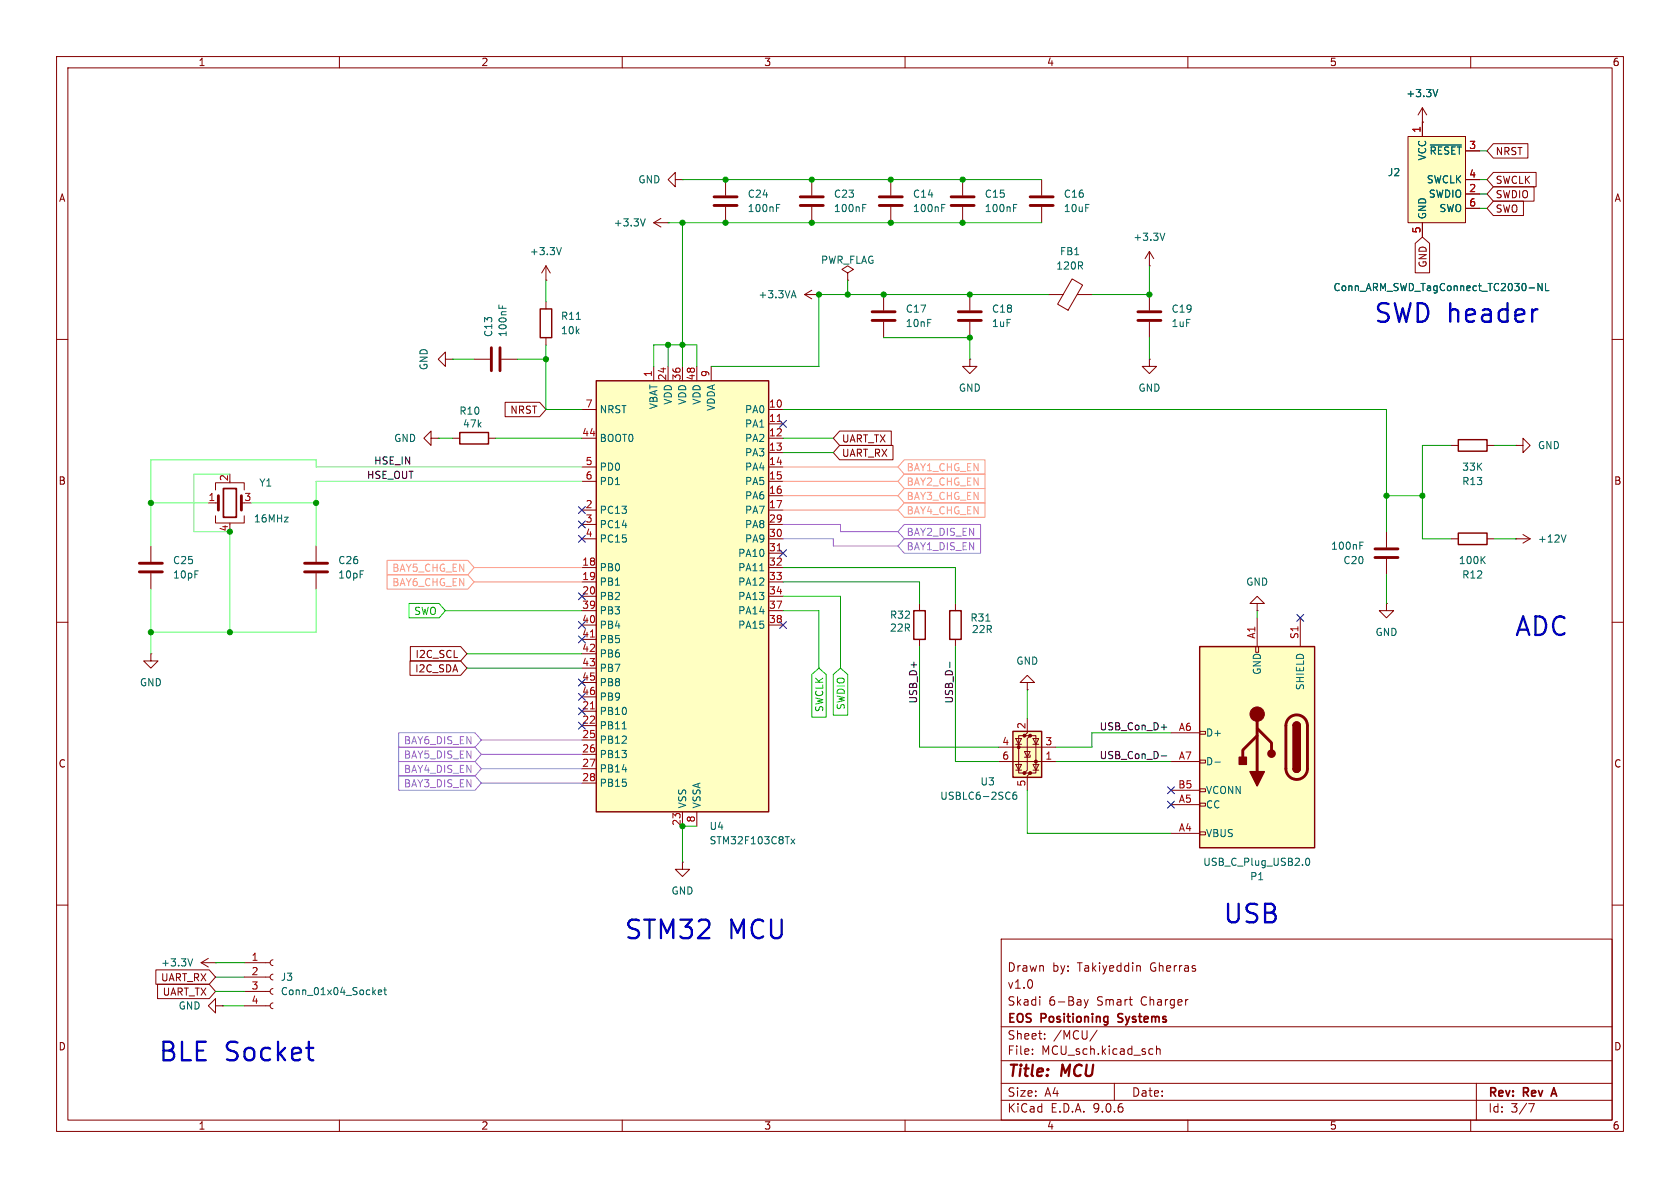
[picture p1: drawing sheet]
<svg xmlns="http://www.w3.org/2000/svg" width="297mm" height="210mm" viewBox="0 0 297 210" stroke-linecap="round" stroke-linejoin="round" font-family="sans-serif">
<g fill="none" stroke="#840000" stroke-width=".18">
<path d="M10 10h277v190h-277zM12 12h273v186h-273zM60 10v2M110 10v2M160 10v2M210 10v2M251.5 19.1l-.8 1.2M251.5 19.1l.7 1.2M251.5 19.1v2.5M260 10v2M251.5 21.6h.1M149.9 48.3l1-.7-1-.6-1.1 .6 1.1 .7v1.2"/>
<path d="M149.9 49.5h.1M171.4 52.1v2.8M171.4 56.9v2.8M10 60h2M285 60h2M26.7 96.5v2.8M55.9 96.5v2.8M256.5 95.3h1.3M262.9 95.3h1.3M268 95.3h.1M268 95.3h2.5M269.2 94.5l1.3 .8"/>
<path d="M270.5 95.3l-1.3 .7M10 110h2M26.7 101.3v2.8M55.9 101.3v2.8M245.1 106.7v1.3h1.3l-1.3 1.2-1.3-1.2h1.3M245.1 106.7h.1M285 110h2M120.6 152.4v1.3h1.3l-1.3 1.2-1.2-1.2h1.2M120.6 152.4h.1M10 160h2M177 166h108v32h-108zM183.8 176.2v.1"/>
<path d="M191.7 176.7l.3 1M192 177.7l-.1 .4-.2 .1M192.4 176.7l-.4 1M201.2 170.7h.2l.2 .2v.8M285 160h2M60 198v2M110 198v2M160 198v2M177 194.5h108M177 191.5h108M177 187.5h108M177 181.5h108"/>
<path d="M182.5 186.3v.1M182.5 185.5v.1M184.7 183.6v.1M184.7 182.8v.1M194 182.1l-1.3 2M197 191.5v3M203.7 185.4l.1 .1M203.8 186.3l-.1 .1M204.5 184.9v1.5M204.5 185.5l.2-.1 .3 .1 .1 .9M210 198v2M260 198v2"/>
<path d="M261 191.5v6.5M270.2 195.1h1l-.6 1.5"/>
</g>
<path d="M197.7 179.3v.5M197.6 180.6l.2 .1M274.3 193.4h.8M274.7 192.3l-.5 1.5" fill="none" stroke="#840000" stroke-width=".3"/>
<path d="M169.4 55.1h4.1M169.4 56.6h4.1M24.6 99.6h4.1M53.8 99.6h4.1M24.6 101.1h4.1M53.8 101.1h4.1" fill="none" stroke="#840000" stroke-width=".51"/>
<path d="M254.2 15.8l-.4 1.3M262 98.9l.6 .7M262.6 98.4l-.8 .7M276.9 94.6l-.5 1.2" fill="none" stroke="#006464" stroke-width=".18"/>
<path d="M257.8 94.2h5.1v2.1h-5.1z" fill="none" stroke="#840000" stroke-width=".25"/>
<path d="M105.4 67.3h30.5v76.2h-30.5z" fill="#ffffc2"/>
<path d="M105.4 67.3h30.5v76.2h-30.5zM257.8 77.7h5.1v2.1h-5.1z" fill="none" stroke="#840000" stroke-width=".25"/>
<g fill="none" stroke="#840000" stroke-width=".18">
<path d="M157.5 31.8v2.7M157.5 36.6v2.8M170.2 31.8v2.7M170.2 36.6v2.8M184.1 31.8v2.7M184.1 36.6v2.8M185.4 52.1h2.6M189.5 49.3l1.9 1.1-2.6 4.4-1.8-1zM190.4 52.1h2.6M203.2 47h.1M203.2 44.5l-.8 1.2M203.2 44.5l.8 1.2"/>
<path d="M203.2 44.5v2.5M102.9 72.4h2.5M102.9 77.5h2.5M115.6 64.8v2.5M118.1 64.8v2.5M120.6 64.8v2.5M123.2 64.8v2.5M125.7 64.8v2.5M135.9 72.4h2.5M135.9 77.5h2.5M135.9 74.9h2.5M256.5 78.7h1.3"/>
<path d="M262.9 78.7h1.3M268 78.7h1.2v-1.2l1.3 1.2-1.3 1.3v-1.3M268 78.7h.1M102.9 82.6h2.5M102.9 85.1h2.5M102.9 90.2h2.5M102.9 92.7h2.5M102.9 95.3h2.5M135.9 82.6h2.5M135.9 85.1h2.5M135.9 90.2h2.5M135.9 92.7h2.5"/>
<path d="M135.9 95.3h2.5M135.9 80h2.5M135.9 87.6h2.5M135.9 97.8h2.5M245.1 94v2.8M245.1 98.8v2.8M26.7 115.6v1.2h1.2l-1.2 1.3-1.3-1.3h1.3M26.7 115.6h.1M102.9 100.3h2.5M102.9 102.9h2.5M102.9 105.4h2.5M102.9 108h2.5"/>
<path d="M102.9 110.5h2.5M102.9 113h2.5M102.9 115.6h2.5M102.9 118.1h2.5M135.9 100.3h2.5M135.9 102.9h2.5M135.9 105.4h2.5M135.9 108h2.5M135.9 110.5h2.5M102.9 120.7h2.5M102.9 123.2h2.5M102.9 125.7h2.5"/>
<path d="M102.9 128.3h2.5M102.9 130.8h2.5M102.9 133.4h2.5M102.9 135.9h2.5M102.9 138.4h2.5M120.6 143.5v2.6M123.2 143.5v2.6M35.6 170.2l1.2 .7M35.6 170.2h2.5M36.8 169.4l-1.2 .8M38.1 170.2h.1M38.1 177.8v-1.3l-1.3 1.3 1.3 1.3v-1.3h1.3"/>
<path d="M39.4 177.8h.1"/>
</g>
<path d="M137.4 74.5h.7M137.4 97.4h.7M104.4 112.6h.7M104.4 125.3h.7" fill="none" stroke="#a90000" stroke-width=".18"/>
<path d="M166.5 36.7h.4M166.5 36.1h.6M179.2 36.7h.4M179.2 36.1h.6M205.9 41.2l-.4 1.3M240.4 96.4h.4M240.4 95.8h.6M134.3 100.9h.7M110 128.8h.7M139.8 148.3l.7 .9M140.5 148.3l-.7 .9M34.1 169.5l-.5 1.3" fill="none" stroke="#006464" stroke-width=".18"/>
<path d="M155.4 34.8h4.1M155.4 36.3h4.1M168.1 34.8h4.1M168.1 36.3h4.1M182.1 34.8h4.1M182.1 36.3h4.1M243.1 98.6h4M243.1 97h4" fill="none" stroke="#840000" stroke-width=".51"/>
<path d="M248.9 24.1h10.2v15.3h-10.2z" fill="#ffffc2"/>
<g fill="none" stroke="#840000" stroke-width=".18">
<path d="M119.4 31.8v-1.3l-1.3 1.3 1.3 1.2v-1.2h1.2M120.6 31.8h.1M143.5 31.8v2.7M143.5 36.6v2.8M248.9 24.1h10.2v15.3h-10.2zM251.5 21.6v2.5M251.5 39.4v2.5M259.1 26.7h2.5M259.1 31.8h2.5M259.1 34.3h2.5M259.1 36.8h2.5M142.2 52.1l1.3 .7"/>
<path d="M142.2 52.1h2.6M143.5 51.3l-1.3 .8M144.8 52.1h.1M156.2 52.1v2.8M156.2 56.9v2.8M203.2 52.1v2.8M203.2 56.9v2.8M171.4 63.5v1.3h1.3l-1.3 1.2-1.2-1.2h1.2M171.4 63.5h.1M203.2 63.5v1.3h1.3l-1.3 1.2-1.3-1.2h1.3M203.2 63.5h.1M36.8 88.9h1.8"/>
<path d="M38.1 86.6v-1.3h5.1v1.3M38.1 91.2v1.3h5.1v-1.3M40.6 92.5v.2M162.6 106.7v1.3M162.6 113v1.3M168.9 106.7v1.3M168.9 113v1.3M43.2 170.2h4.6M43.2 172.7h4.6M43.2 175.3h4.6M43.2 177.8h4.6M48.3 169.7l-.4 .1-.1 .4 .1 .3 .4 .2"/>
<path d="M48.3 172.2l-.4 .2-.1 .3 .1 .4 .4 .1M48.3 174.8l-.4 .1-.1 .4 .1 .3 .4 .2M48.3 177.3l-.4 .1-.1 .4 .1 .4 .4 .1"/>
</g>
<path d="M152.5 36.7h.4M152.5 36.1h.6M252.9 25.6h5.4M140 52.3h.6M140.3 51.4l.4 1.2M270.3 50.9h1M272.6 50.1v1.3l-.7-1.3v1.3M273.2 50.1v1.3h.6M174.3 109.8h.7M66.9 175.4l.6-.1-.1-.2-.3-.1-.2 .2v.6h.5M67.8 175h.5M68 174.6v1.1l.3 .1" fill="none" stroke="#006464" stroke-width=".18"/>
<path d="M141.5 34.8h4M141.5 36.3h4M154.2 55.1h4M154.2 56.6h4M201.2 55.1h4M201.2 56.6h4M38.6 87.6v2.6M42.7 87.6v2.6" fill="none" stroke="#840000" stroke-width=".51"/>
<path d="M39.5 86.4h2.3v5h-2.3z" fill="none" stroke="#840000" stroke-width=".3"/>
<path d="M161.5 108h2.1v5h-2.1zM167.9 108h2v5h-2z" fill="none" stroke="#840000" stroke-width=".25"/>
<path d="M212.1 114.3h20.3v35.6h-20.3z" fill="#ffffc2"/>
<g fill="none" stroke="#840000" stroke-width=".18">
<path d="M222 114.3h.5v1h-.5zM222.2 106.7h1.3l-1.3-1.3-1.2 1.3h1.2v1.3M222.2 108h.1M222.2 109.2v5.1M229.9 109.2v5.1M207 139.7h5.1M207 134.6h5.1M207 129.5h5.1M212.1 139.4h1v.6h-1zM212.1 134.4h1v.5h-1zM212.1 129.3h1v.5h-1zM207 147.3h5.1"/>
<path d="M207 142.2h5.1M212.1 147.1h1v.5h-1zM212.1 142h1v.5h-1z"/>
</g>
<path d="M212.1 114.3h20.3v35.6h-20.3zM228.6 135.9a.64 .64 0 0 0 .6 .6 .64 .64 0 0 0 .7-.6M228.6 128.3a.64 .64 0 0 1 .6-.7 .64 .64 0 0 1 .7 .7" fill="none" stroke="#840000" stroke-width=".25"/>
<path d="M222.2 130l-2.5 2.6v1.3M222.2 128.8l2.6 2.5v1.3M222.2 126.2v10.2M227.9 126.9a1.9 1.9 0 0 1 2.1-.4 1.9 1.9 0 0 1 1.1 1.8v7.6a1.91 1.91 0 0 1-1.9 1.9 1.91 1.91 0 0 1-1.9-1.9v-7.8l.2-.6z" fill="none" stroke="#840000" stroke-width=".51"/>
<g fill="#840000" stroke="#840000" stroke-width=".25">
<path d="M228.6 128.3h1.3v7.6h-1.3z"/>
<path d="M228.6 135.9h1.3a.64 .64 0 0 1-.7 .6 .64 .64 0 0 1-.6-.6z"/>
<path d="M228.8 127.8a.64 .64 0 0 1 .7-.1 .64 .64 0 0 1 .4 .6h-1.3z"/>
<path d="M221 136.4h2.5l-1.3 2.5z"/>
<path d="M219.1 133.9h1.2v1.2h-1.2z"/>
<circle cx="224.8" cy="133.2" r=".63"/>
</g>
<circle cx="222.2" cy="126.2" r="1.27" fill="#840000" stroke="#840000" stroke-width=".18"/>
<path d="M214.8 134.7h.9M231 151.8l.1-.1a.68 .68 0 0 1 .5 .6 .68 .68 0 0 1-.5 .7 .84 .84 0 0 1-.1-1.2z" fill="none" stroke="#006464" stroke-width=".18"/>
<path d="M179.1 129.3h5v8.1h-5z" fill="#ffffc2"/>
<g fill="#840000" stroke="#840000" stroke-width=".18">
<circle cx="183.1" cy="134.6" r=".25"/>
<circle cx="182.1" cy="136.7" r=".25"/>
<circle cx="182.1" cy="130" r=".25"/>
<circle cx="181.1" cy="136.7" r=".25"/>
<circle cx="181.1" cy="130" r=".25"/>
<circle cx="180.1" cy="132.1" r=".25"/>
</g>
<g fill="none" stroke="#840000" stroke-width=".18">
<path d="M115.6 39.4l1.2 .7M115.6 39.4h2.5M116.8 38.6l-1.2 .8M118.1 39.4h.1M128.3 31.8v2.7M128.3 36.6v2.8M251.5 21.6h.1M251.5 21.6v2.5M251.5 39.4v2.5M259.1 26.7h2.5M259.1 31.8h2.5M259.1 34.3h2.5"/>
<path d="M259.1 36.8h2.5M264 30.5h7.6v2.5h-7.6l-1.1-1.2zM264 33h7.2v2.6h-7.2l-1.1-1.3zM264 35.6h5.3v2.5h-5.3l-1.1-1.3zM264 25.4h6.1v2.5h-6.1l-1.1-1.2zM96.5 49.5h.1M96.5 47l-.7 1.3M96.5 47l.8 1.3M96.5 47v2.5M96.5 53.3v1.3M96.5 59.7v1.3M250.2 43l1.3-1.1 1.2 1.1v5.2h-2.5z"/>
<path d="M76.2 77.5v-1.3l-1.3 1.3 1.3 1.2v-1.2h1.3M77.5 77.5h.1M78.7 63.5v-1.3l-1.2 1.3 1.2 1.3v-1.3h1.3M80 63.5h.1M80 77.5h1.3M83.8 63.5h2.8M86.4 77.5h1.2M88.6 63.5h2.8M89.3 71.1h6.1l1.1 1.3-1.1 1.3h-6.1zM148.4 78.7h9.5v2.6h-9.5l-1.1-1.3zM148.4 76.2h9.2v2.5h-9.2l-1.1-1.2zM72.5 116.8h8.9l1.1 1.3-1.1 1.3h-8.9z"/>
<path d="M72.5 114.3h8.9l1.1 1.3-1.1 1.2h-8.9zM176.5 134.6h10.2M176.5 132.1h10.2M179.6 135.1h1l-.5 1zM179.6 130.6h1l-.5 1zM179.6 131.6h1M179.6 136.1h1M181.1 132.8h1l-.5 1.1zM181.1 130h-1v6.7h1M181.6 127v2.5l-.5 .5h1l-.5 .6v5.5l-.5 .6h1l-.5 .5v2.5M181.6 120.7h1.3l-1.3-1.3-1.3 1.3h1.3v1.2M181.6 121.9h.1"/>
<path d="M182.1 133.5v.4h-1M182.1 130h1v6.7h-1M182.6 135.1h1l-.5 1zM182.6 130.6h1l-.5 1zM182.6 131.6h1M182.6 136.1h1M27.6 171.4h9.4l1.1 1.3-1.1 1.3h-9.4zM27.9 174h9.1l1.1 1.3-1.1 1.2h-9.1z"/>
</g>
<path d="M95.5 54.6h2v5.1h-2zM81.3 76.5h5.1v2h-5.1zM179.1 129.3h5v8.1h-5z" fill="none" stroke="#840000" stroke-width=".25"/>
<g fill="none" stroke="#006464" stroke-width=".18">
<path d="M254.2 15.8l-.4 1.3M114.1 38.7l-.5 1.2M137.3 36.7h.4M137.3 36.1h.6M252.9 25.6h5.4M88.2 53.9v.6M88.8 54.1v.4M99.2 43.8l-.4 1.2M101.9 56.5h.7M270.3 50.9h1M272.6 50.1v1.3l-.7-1.3v1.3M273.2 50.1v1.3h.6"/>
<path d="M179.7 140l-.4 .1a.86 .86 0 0 0 0 1.2l.4-.1 .1-.4-.3-.3h-.2l-.3 .3"/>
</g>
<path d="M126.2 34.8h4.1M126.2 36.3h4.1M86.9 61.5v4M88.4 61.5v4" fill="none" stroke="#840000" stroke-width=".51"/>
<path d="M68.4 99.1h14.3l1.1 1.2-1.1 1.3h-14.3zM138.4 87.6h20.3M138.4 82.6h20.3M138.4 85.1h20.3M138.4 90.2h20.3M159.9 81.3h14.2v2.5h-14.2l-1.2-1.2zM159.9 88.9h14.2v2.5h-14.2l-1.2-1.2zM159.9 86.4h14.2v2.5h-14.2l-1.2-1.3zM159.9 83.8h14.2v2.6h-14.2l-1.2-1.3zM68.4 101.6h14.3l1.1 1.3-1.1 1.2h-14.3zM83.8 102.9h19.1M83.8 100.3h19.1" fill="none" stroke="#ff9883" stroke-width=".18"/>
<path d="M72.3 106.7h5.3l1.1 1.3-1.1 1.2h-5.3zM78.7 108h24.2M138.4 108h6.4v10.1M138.4 105.4h10.2v12.7M143.5 119.2l1.3-1.1 1.3 1.1v7.6h-2.6zM147.3 119.2l1.3-1.1 1.3 1.1v7.2h-2.6z" fill="none" stroke="#0bc800" stroke-width=".18"/>
<path d="M138.4 92.7h10.2v1.3h10.1M138.4 95.3h8.9v1.2h11.4M159.9 95.2h13.5v2.6h-13.5l-1.2-1.3zM159.9 92.7h13.5v2.6h-13.5l-1.2-1.3zM70.5 134.6h13.5l1.1 1.3-1.1 1.3h-13.5zM70.5 132.1h13.5l1.1 1.3-1.1 1.2h-13.5zM70.5 137.2h13.5l1.1 1.2-1.1 1.3h-13.5zM70.5 129.5h13.5l1.1 1.3-1.1 1.3h-13.5zM85.1 130.8h17.8M85.1 135.9h17.8M85.1 133.4h17.8M85.1 138.4h17.8" fill="none" stroke="#9664ff" stroke-width=".18"/>
<path d="M167.9 117v1M205.3 128.5h1M205.3 133.6h1" fill="none" stroke="#0f0f0f" stroke-width=".18"/>
<g fill="none" stroke="#009600" stroke-width=".18">
<path d="M118.1 39.4h66M120.6 31.8h63.5M120.6 39.4v25.4M261.6 31.8h1.3M261.6 34.3h1.3M261.6 36.8h1.3M261.6 26.7h1.3M96.5 49.5v3.8M149.9 49.5v2.6M156.2 59.7h15.2v3.8M185.4 52.1h-40.6v12.7h-19.1M203.2 47v5.1h-10.2"/>
<path d="M203.2 59.7v3.8M77.5 77.5h2.5M80 63.5h3.8M87.6 77.5h15.3M91.4 63.5h5.1M96.5 61v11.4h6.4M115.6 64.8v-3.8h7.6v3.8M118.1 61v3.8M138.4 72.4h106.7v21.6M138.4 77.5h8.9M256.5 78.7h-5v16.6h5M264.2 78.7h3.8"/>
<path d="M138.4 80h8.9M245.1 87.6h6.4M264.2 95.3h3.8M82.5 115.6h20.4M82.5 118.1h20.4M138.4 100.3h30.5v6.4M138.4 102.9h24.2v3.8M162.6 114.3v17.8h13.9M168.9 114.3v20.3h7.6M222.2 108v1.2M245.1 101.6v5.1M181.6 121.9v5.1"/>
<path d="M181.6 139.7v7.6h25.4M186.7 134.6h20.3M207 129.5h-14v2.6h-6.3M123.2 146.1h-2.6v6.3M38.1 170.2h5.1M38.1 172.7h5.1M38.1 175.3h5.1M39.4 177.8h3.8"/>
</g>
<path d="M26.7 88.9h10.1M40.6 83.8h-6.3v10.2h6.3v17.8M44.4 88.9h11.5M102.9 82.6h-47v-1.3h-29.2v15.2M102.9 85.1h-47v11.4M26.7 104.1v11.5M55.9 104.1v7.7h-29.2" fill="none" stroke="#67ff77" stroke-width=".18"/>
<g fill="none" stroke="#000084" stroke-width=".18">
<path d="M137.8 74.3l1.2 1.2M139 74.3l-1.2 1.2M102.3 92.1l1.2 1.2M102.3 94.6l1.2 1.3M102.3 89.6l1.2 1.2M103.5 92.1l-1.2 1.2M103.5 94.6l-1.2 1.3M103.5 89.6l-1.2 1.2M137.8 97.2l1.2 1.2M139 97.2l-1.2 1.2M102.3 112.4l1.2 1.2M102.3 104.8l1.2 1.2"/>
<path d="M102.3 109.9l1.2 1.2M103.5 109.9l-1.2 1.2M103.5 112.4l-1.2 1.2M103.5 104.8l-1.2 1.2M137.8 109.9l1.2 1.2M139 109.9l-1.2 1.2M229.3 108.6l1.2 1.2M230.5 108.6l-1.2 1.2M102.3 120l1.2 1.3M102.3 125.1l1.2 1.2M102.3 122.6l1.2 1.2M102.3 127.7l1.2 1.2"/>
<path d="M103.5 120l-1.2 1.3M103.5 125.1l-1.2 1.2M103.5 122.6l-1.2 1.2M103.5 127.7l-1.2 1.2M206.4 139.1l1.2 1.2M207.6 139.1l-1.2 1.2M206.4 141.6l1.2 1.2M207.6 141.6l-1.2 1.2"/>
</g>
<path d="M271.5 54.7h.3M54.1 185.2h1.3M55.1 187.4h.3" fill="none" stroke="#0000c2" stroke-width=".41"/>
<g fill="#009600" stroke="#009600" stroke-width=".18">
<circle cx="245.1" cy="87.6" r=".46"/>
<circle cx="251.5" cy="87.6" r=".46"/>
<circle cx="40.6" cy="94" r=".46"/>
<circle cx="40.6" cy="111.8" r=".46"/>
<circle cx="26.7" cy="88.9" r=".46"/>
<circle cx="55.9" cy="88.9" r=".46"/>
<circle cx="26.7" cy="111.8" r=".46"/>
<circle cx="203.2" cy="52.1" r=".46"/>
<circle cx="157.5" cy="39.4" r=".46"/>
<circle cx="157.5" cy="31.8" r=".46"/>
<circle cx="144.8" cy="52.1" r=".46"/>
<circle cx="149.9" cy="52.1" r=".46"/>
<circle cx="143.5" cy="31.8" r=".46"/>
<circle cx="143.5" cy="39.4" r=".46"/>
<circle cx="128.3" cy="31.8" r=".46"/>
<circle cx="170.2" cy="39.4" r=".46"/>
<circle cx="170.2" cy="31.8" r=".46"/>
<circle cx="120.6" cy="146.1" r=".46"/>
<circle cx="171.4" cy="59.7" r=".46"/>
<circle cx="156.2" cy="52.1" r=".46"/>
<circle cx="171.4" cy="52.1" r=".46"/>
<circle cx="96.5" cy="63.5" r=".46"/>
<circle cx="118.1" cy="61" r=".46"/>
<circle cx="120.6" cy="61" r=".46"/>
<circle cx="128.3" cy="39.4" r=".46"/>
<circle cx="120.6" cy="39.4" r=".46"/>
</g>
<g font-size="4.6" fill="#0000c2">
<text x="242.7" y="57.6">SWD header</text>
<text x="267.6" y="113">ADC</text>
<text x="110.2" y="166.6">STM32</text>
<text x="128.8" y="166.6">MCU</text>
<text x="216" y="163.8">USB</text>
<text x="27.8" y="188.2">BLE</text>
<text x="39.8" y="188.2">Socket</text>
</g>
<g font-size="2.8" fill="#840000">
<text x="178" y="190.9">Title:</text>
<text x="187.7" y="190.9">MCU</text>
</g>
<g font-size="2.1" fill="#840000">
<text x="178" y="172">Drawn</text>
<text x="186" y="172">by:</text>
<text x="190.5" y="172">Takiyeddin</text>
<text x="203.5" y="172">Gherras</text>
<text x="178" y="178">Skadi</text>
<text x="178" y="175">v1.0</text>
<text x="185.4" y="178">6-Bay</text>
<text x="194" y="178">Smart</text>
<text x="201.8" y="178">Charger</text>
<text x="178" y="184">Sheet:</text>
<text x="178" y="181.2">EOS</text>
<text x="184.1" y="181.2">Positioning</text>
<text x="186.2" y="184">/MCU/</text>
<text x="198.3" y="181.2">Systems</text>
<text x="178" y="186.7">File:</text>
<text x="184.1" y="186.7">MCU_sch.kicad_sch</text>
<text x="178" y="196.9">KiCad</text>
<text x="178" y="194.1">Size:</text>
<text x="184.7" y="194.1">A4</text>
<text x="185.7" y="196.9">E.D.A.</text>
<text x="193.3" y="196.9">9.0.6</text>
<text x="200" y="194.1">Date:</text>
<text x="263" y="194.3">Rev:</text>
<text x="263" y="196.9">Id:</text>
<text x="267.1" y="196.9">3/7</text>
<text x="269.4" y="194.3">Rev</text>
<text x="275.1" y="194.3">A</text>
</g>
<g font-size="1.8" fill="#840000">
<text x="35" y="11.9">1</text>
<text x="85" y="11.9">2</text>
<text x="135" y="11.9">3</text>
<text x="185" y="11.9">4</text>
<text x="235" y="11.9">5</text>
<text x="285" y="11.9">6</text>
<text x="264.3" y="27.6">NRST</text>
<text x="10.3" y="35.9">A</text>
<text x="264.3" y="32.7">SWCLK</text>
<text x="264.3" y="35.2">SWDIO</text>
<text x="285.3" y="35.9">A</text>
<text x="264.3" y="37.8">SWO</text>
<text x="252.4" y="47.4" transform="rotate(-90 252.4 47.4)">GND</text>
<text x="90.1" y="73.3">NRST</text>
<text x="148.7" y="81">UART_RX</text>
<text x="148.7" y="78.4">UART_TX</text>
<text x="10.3" y="85.9">B</text>
<text x="285.3" y="85.9">B</text>
<text x="73.3" y="119.1">I2C_SDA</text>
<text x="73.4" y="116.5">I2C_SCL</text>
<text x="10.3" y="135.9">C</text>
<text x="285.3" y="135.9">C</text>
<text x="28.4" y="173.7">UART_RX</text>
<text x="28.7" y="176.2">UART_TX</text>
<text x="10.3" y="185.9">D</text>
<text x="285.3" y="185.9">D</text>
<text x="35" y="199.9">1</text>
<text x="85" y="199.9">2</text>
<text x="135" y="199.9">3</text>
<text x="185" y="199.9">4</text>
<text x="235" y="199.9">5</text>
<text x="285" y="199.9">6</text>
</g>
<g font-size="1.8" fill="#006464">
<text x="248.5" y="17.4">+3.3V</text>
<text x="252.3" y="28.5" transform="rotate(-90 252.3 28.5)">VCC</text>
<text x="252.6" y="27.5">~{RESET}</text>
<text x="112.8" y="32.6">GND</text>
<text x="132.1" y="35.2">C24</text>
<text x="147.3" y="35.2">C23</text>
<text x="161.3" y="35.2">C14</text>
<text x="174" y="35.2">C15</text>
<text x="188" y="35.2">C16</text>
<text x="245.3" y="31.3">J2</text>
<text x="252.1" y="32.6">SWCLK</text>
<text x="252.5" y="35.2">SWDIO</text>
<text x="108.4" y="40.2">+3.3V</text>
<text x="132.1" y="37.7">100nF</text>
<text x="147.3" y="37.7">100nF</text>
<text x="161.3" y="37.7">100nF</text>
<text x="174" y="37.7">100nF</text>
<text x="188" y="37.7">10uF</text>
<text x="252.3" y="38.9" transform="rotate(-90 252.3 38.9)">GND</text>
<text x="254.4" y="37.7">SWO</text>
<text x="93.6" y="45.3">+3.3V</text>
<text x="145" y="46.8">PWR_FLAG</text>
<text x="186.6" y="47.9">120R</text>
<text x="187.3" y="45.3">FB1</text>
<text x="200.3" y="42.8">+3.3V</text>
<text x="134" y="52.9">+3.3VA</text>
<text x="235.6" y="51.7">Conn_ARM_SWD_TagConnect_TC2030-NL</text>
<text x="87.2" y="59.7" transform="rotate(-90 87.2 59.7)">C13</text>
<text x="89.8" y="59.7" transform="rotate(-90 89.8 59.7)">100nF</text>
<text x="99.1" y="59.3">10k</text>
<text x="99.1" y="56.7">R11</text>
<text x="160" y="55.5">C17</text>
<text x="160" y="58">10nF</text>
<text x="175.3" y="58">1uF</text>
<text x="175.3" y="55.5">C18</text>
<text x="207" y="58">1uF</text>
<text x="207" y="55.5">C19</text>
<text x="75.8" y="65.5" transform="rotate(-90 75.8 65.5)">GND</text>
<text x="119" y="71.6" transform="rotate(-90 119 71.6)">VDD</text>
<text x="121.5" y="71.6" transform="rotate(-90 121.5 71.6)">VDD</text>
<text x="124.1" y="71.6" transform="rotate(-90 124.1 71.6)">VDD</text>
<text x="169.4" y="69.4">GND</text>
<text x="201.2" y="69.4">GND</text>
<text x="81.1" y="73.5">R10</text>
<text x="81.7" y="75.8">47k</text>
<text x="105.9" y="73.3">NRST</text>
<text x="116.4" y="72.4" transform="rotate(-90 116.4 72.4)">VBAT</text>
<text x="126.6" y="72.7" transform="rotate(-90 126.6 72.7)">VDDA</text>
<text x="131.6" y="73.3">PA0</text>
<text x="131.6" y="75.8">PA1</text>
<text x="69.6" y="78.3">GND</text>
<text x="105.9" y="78.3">BOOT0</text>
<text x="105.9" y="83.4">PD0</text>
<text x="131.6" y="78.3">PA2</text>
<text x="131.6" y="80.9">PA3</text>
<text x="131.6" y="83.4">PA4</text>
<text x="258.4" y="83.4">33K</text>
<text x="271.8" y="79.6">GND</text>
<text x="45.7" y="86.2">Y1</text>
<text x="105.9" y="86">PD1</text>
<text x="131.6" y="86">PA5</text>
<text x="131.6" y="88.5">PA6</text>
<text x="258.4" y="86">R13</text>
<text x="44.8" y="92.6">16MHz</text>
<text x="105.9" y="91">PC13</text>
<text x="105.9" y="93.6">PC14</text>
<text x="131.6" y="91">PA7</text>
<text x="131.6" y="93.6">PA8</text>
<text x="30.5" y="99.9">C25</text>
<text x="59.7" y="99.9">C26</text>
<text x="105.9" y="96.1">PC15</text>
<text x="105.9" y="101.2">PB0</text>
<text x="130.4" y="98.7">PA10</text>
<text x="130.4" y="101.2">PA11</text>
<text x="131.6" y="96.1">PA9</text>
<text x="235.2" y="97.4">100nF</text>
<text x="237.4" y="99.9">C20</text>
<text x="257.8" y="99.9">100K</text>
<text x="271.8" y="96.1">+12V</text>
<text x="30.5" y="102.5">10pF</text>
<text x="59.7" y="102.5">10pF</text>
<text x="105.9" y="103.7">PB1</text>
<text x="105.9" y="106.3">PB2</text>
<text x="130.4" y="103.7">PA12</text>
<text x="130.4" y="106.3">PA13</text>
<text x="220.2" y="103.7">GND</text>
<text x="258.4" y="102.5">R12</text>
<text x="105.9" y="108.8">PB3</text>
<text x="105.9" y="111.4">PB4</text>
<text x="105.9" y="113.9">PB5</text>
<text x="130.4" y="108.8">PA14</text>
<text x="130.4" y="111.4">PA15</text>
<text x="157.2" y="109.6">R32</text>
<text x="157.2" y="111.9">22R</text>
<text x="171.5" y="110.1">R31</text>
<text x="171.7" y="112.1">22R</text>
<text x="243.1" y="112.6">GND</text>
<text x="105.9" y="116.4">PB6</text>
<text x="105.9" y="119">PB7</text>
<text x="179.6" y="117.7">GND</text>
<text x="223.1" y="119.4" transform="rotate(-90 223.1 119.4)">GND</text>
<text x="24.6" y="121.5">GND</text>
<text x="105.9" y="121.5">PB8</text>
<text x="105.9" y="124.1">PB9</text>
<text x="230.7" y="122.1" transform="rotate(-90 230.7 122.1)">SHIELD</text>
<text x="105.9" y="126.6">PB10</text>
<text x="105.9" y="129.1">PB11</text>
<text x="105.9" y="131.7">PB12</text>
<text x="213.1" y="130.4">D+</text>
<text x="105.9" y="134.2">PB13</text>
<text x="105.9" y="136.8">PB14</text>
<text x="213.1" y="135.5">D-</text>
<text x="105.9" y="139.3">PB15</text>
<text x="121.5" y="143" transform="rotate(-90 121.5 143)">VSS</text>
<text x="124.1" y="143" transform="rotate(-90 124.1 143)">VSSA</text>
<text x="166.1" y="141.6">USBLC6-2SC6</text>
<text x="173.2" y="139">U3</text>
<text x="213.1" y="143.1">CC</text>
<text x="213.1" y="140.6">VCONN</text>
<text x="125.3" y="146.9">U4</text>
<text x="125.3" y="149.5">STM32F103C8Tx</text>
<text x="213.1" y="148.2">VBUS</text>
<text x="212.6" y="153.3">USB_C_Plug_USB2.0</text>
<text x="220.9" y="155.8">P1</text>
<text x="118.6" y="158.3">GND</text>
<text x="28.4" y="171">+3.3V</text>
<text x="49.5" y="173.6">J3</text>
<text x="31.5" y="178.7">GND</text>
<text x="49.5" y="176.1">Conn_01x04_Socket</text>
</g>
<g font-size="1.8" fill="#a90000">
<text x="251.2" y="23.6" transform="rotate(-90 251.2 23.6)">1</text>
<text x="259.6" y="26.4">3</text>
<text x="259.6" y="31.5">4</text>
<text x="259.6" y="34">2</text>
<text x="251.2" y="41.3" transform="rotate(-90 251.2 41.3)">5</text>
<text x="259.6" y="36.6">6</text>
<text x="115.3" y="66.7" transform="rotate(-90 115.3 66.7)">1</text>
<text x="117.9" y="67.4" transform="rotate(-90 117.9 67.4)">24</text>
<text x="120.4" y="67.4" transform="rotate(-90 120.4 67.4)">36</text>
<text x="122.9" y="67.4" transform="rotate(-90 122.9 67.4)">48</text>
<text x="125.5" y="66.7" transform="rotate(-90 125.5 66.7)">9</text>
<text x="102.8" y="77.2">44</text>
<text x="103.4" y="72.1">7</text>
<text x="135.8" y="72.1">10</text>
<text x="135.8" y="74.7">11</text>
<text x="135.8" y="77.2">12</text>
<text x="103.4" y="82.3">5</text>
<text x="135.8" y="79.8">13</text>
<text x="135.8" y="82.3">14</text>
<text x="36.8" y="88.6">1</text>
<text x="40.4" y="85.2" transform="rotate(-90 40.4 85.2)">2</text>
<text x="43.1" y="88.6">3</text>
<text x="103.4" y="84.8">6</text>
<text x="103.4" y="89.9">2</text>
<text x="135.8" y="84.8">15</text>
<text x="135.8" y="87.4">16</text>
<text x="135.8" y="89.9">17</text>
<text x="40.4" y="94.1" transform="rotate(-90 40.4 94.1)">4</text>
<text x="103.4" y="92.5">3</text>
<text x="103.4" y="95">4</text>
<text x="135.8" y="92.5">29</text>
<text x="135.8" y="95">30</text>
<text x="102.8" y="100.1">18</text>
<text x="135.8" y="97.5">31</text>
<text x="135.8" y="100.1">32</text>
<text x="102.8" y="102.6">19</text>
<text x="102.8" y="105.2">20</text>
<text x="102.8" y="107.7">39</text>
<text x="135.8" y="102.6">33</text>
<text x="135.8" y="105.2">34</text>
<text x="135.8" y="107.7">37</text>
<text x="102.8" y="110.2">40</text>
<text x="102.8" y="112.8">41</text>
<text x="135.8" y="110.2">38</text>
<text x="222" y="113" transform="rotate(-90 222 113)">A1</text>
<text x="229.6" y="113.1" transform="rotate(-90 229.6 113.1)">S1</text>
<text x="102.8" y="115.3">42</text>
<text x="102.8" y="117.9">43</text>
<text x="102.8" y="120.4">45</text>
<text x="102.8" y="122.9">46</text>
<text x="102.8" y="125.5">21</text>
<text x="102.8" y="128">22</text>
<text x="102.8" y="130.6">25</text>
<text x="177.1" y="131.8">4</text>
<text x="181.4" y="129" transform="rotate(-90 181.4 129)">2</text>
<text x="184.7" y="131.8">3</text>
<text x="208.3" y="129.3">A6</text>
<text x="102.8" y="133.1">26</text>
<text x="102.8" y="135.6">27</text>
<text x="177.1" y="134.4">6</text>
<text x="184.7" y="134.4">1</text>
<text x="208.3" y="134.4">A7</text>
<text x="102.8" y="138.2">28</text>
<text x="181.4" y="139.1" transform="rotate(-90 181.4 139.1)">5</text>
<text x="208.2" y="139.4">B5</text>
<text x="208.3" y="142">A5</text>
<text x="120.4" y="146.1" transform="rotate(-90 120.4 146.1)">23</text>
<text x="122.9" y="145.5" transform="rotate(-90 122.9 145.5)">8</text>
<text x="208.3" y="147.1">A4</text>
<text x="44.4" y="169.9">1</text>
<text x="44.4" y="172.5">2</text>
<text x="44.4" y="175">3</text>
<text x="44.4" y="177.5">4</text>
</g>
<g font-size="1.8" fill="#0f0f0f">
<text x="66" y="82.2">HSE_IN</text>
<text x="64.8" y="84.7">HSE_OUT</text>
<text x="162.2" y="124.5" transform="rotate(-90 162.2 124.5)">USB_D+</text>
<text x="168.6" y="124.5" transform="rotate(-90 168.6 124.5)">USB_D-</text>
<text x="194.3" y="129.2">USB_Con_D+</text>
<text x="194.3" y="134.3">USB_Con_D-</text>
</g>
<g font-size="1.8" fill="#ff9883">
<text x="160.2" y="83.5">BAY1_CHG_EN</text>
<text x="160.2" y="88.6">BAY3_CHG_EN</text>
<text x="160.2" y="86">BAY2_CHG_EN</text>
<text x="160.2" y="91.1">BAY4_CHG_EN</text>
<text x="69.2" y="101.3">BAY5_CHG_EN</text>
<text x="69.2" y="103.8">BAY6_CHG_EN</text>
</g>
<g font-size="1.8" fill="#9664ff">
<text x="160.2" y="94.9">BAY2_DIS_EN</text>
<text x="160.2" y="97.5">BAY1_DIS_EN</text>
<text x="71.3" y="131.8">BAY6_DIS_EN</text>
<text x="71.3" y="136.8">BAY4_DIS_EN</text>
<text x="71.3" y="134.3">BAY5_DIS_EN</text>
<text x="71.3" y="139.4">BAY3_DIS_EN</text>
</g>
<g font-size="1.8" fill="#0bc800">
<text x="73.1" y="108.9">SWO</text>
<text x="145.7" y="126" transform="rotate(-90 145.7 126)">SWCLK</text>
<text x="149.5" y="125.6" transform="rotate(-90 149.5 125.6)">SWDIO</text>
</g>
</svg>
